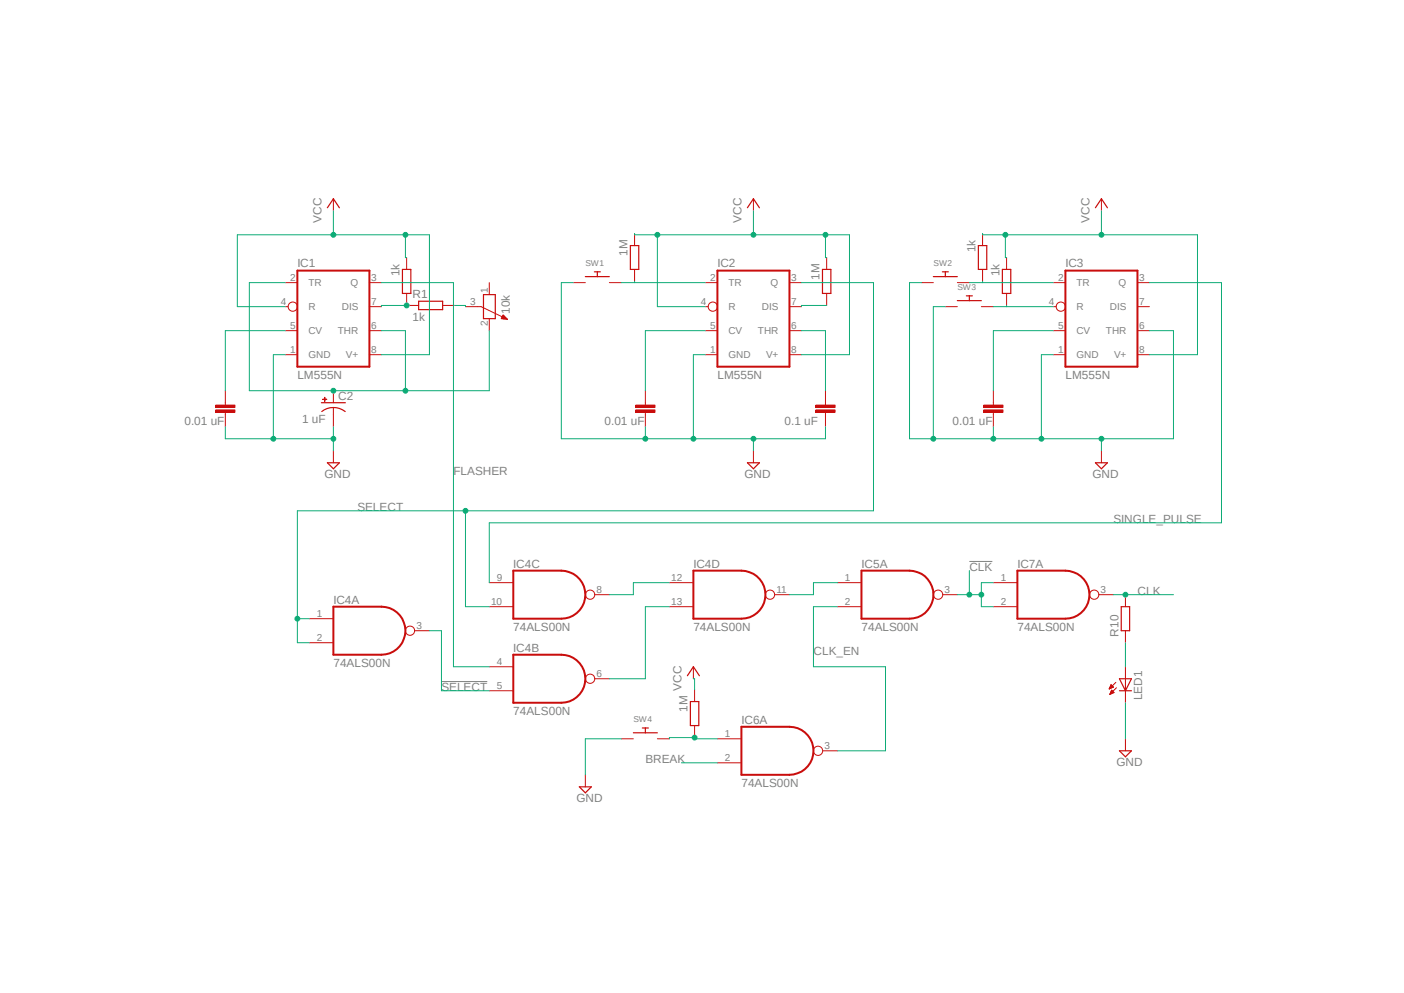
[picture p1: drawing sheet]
<svg xmlns="http://www.w3.org/2000/svg" width="297mm" height="210mm" viewBox="0 0 297 210" stroke-linecap="round" stroke-linejoin="round" font-family="sans-serif">
<path d="M38.4 39.7l220.2 130.5M258.6 39.7l-220.2 130.5" fill="none" stroke="#fff" stroke-width=".21"/>
<path d="M205.1 118.7h4.8M93.4 144.1h9.7" fill="none" stroke="#808080" stroke-width=".21"/>
<path d="M62.9 57.2h15.2v20.4h-15.2z" fill="none" stroke="#c90d0c" stroke-width=".42"/>
<g fill="none" stroke="#c90d0c" stroke-width=".21">
<path d="M60.4 59.8h2.5M70.5 42v2.6M78.1 59.8h2.6M60.4 64.9h.5M60.4 69.9h2.5M60.4 75h2.5M78.1 64.9h2.6M78.1 69.9h2.6M78.1 75h2.6M47.7 85.2v.5M47.7 87.2v.5M70.5 95.3v2.6"/>
<circle cx="61.9" cy="64.9" r=".98"/>
</g>
<path d="M69.3 43.9l1.2-1.9 1.3 1.9M69.3 97.9h2.5l-1.3 1.2z" fill="none" stroke="#c90d0c" stroke-width=".25"/>
<path d="M45.6 86.7h4.1v.5h-4.1z" fill-rule="evenodd" fill="#c90d0c"/>
<path d="M45.6 86.7h4.1v.5h-4.1z" fill="none" stroke="#c90d0c" stroke-width=".21"/>
<path d="M45.6 85.7h4.1v.5h-4.1z" fill-rule="evenodd" fill="#c90d0c"/>
<path d="M45.6 85.7h4.1v.5h-4.1zM47.7 82.6v2.6M47.7 87.7v2.6M70.5 86.2v1.5" fill="none" stroke="#c90d0c" stroke-width=".21"/>
<path d="M68 85.2h5.1M68.1 87a4 4 0 0 1 4.9 0" fill="none" stroke="#c90d0c" stroke-width=".25"/>
<path d="M68.3 84.4l.8 .1z" fill-rule="evenodd" fill="#c90d0c"/>
<path d="M68.3 84.4l.8 .1z" fill="none" stroke="#c90d0c" stroke-width=".21"/>
<path d="M68.7 84v.9z" fill-rule="evenodd" fill="#c90d0c"/>
<g fill="none" stroke="#c90d0c" stroke-width=".21">
<path d="M86 54.5v2.5M103.5 59.8v2.5M149.2 59.8h2.6M159.4 42v2.6M167 59.8h2.5M86 62.1v2.5h2.6M93.6 64.6h2.6M98.5 64.9h3.3l5.5 2.6-1.3-.1 .4-.8 1 1M103.5 67.4v2.5M106.1 67.4h1M106.1 67.3h1M106.2 67.2h.8"/>
<path d="M106.2 67.1h.7M106.3 67h.5M106.3 66.9h.4M106.3 66.8h.3M106.4 66.7h.2M106.4 67.4h.8M149.2 64.9h.6M149.2 69.9h2.6M149.2 75h2.6M167 64.9h2.5M167 69.9h2.5M167 75h2.5"/>
<path d="M68.7 84v.9zM70.5 82.6v2.6M70.5 87.7v2.6M136.5 85.2v.5M136.5 87.2v.5M159.4 95.3v2.6"/>
<circle cx="150.8" cy="64.9" r=".98"/>
</g>
<path d="M85.1 57h1.8v5.1h-1.8zM158.1 43.9l1.3-1.9 1.3 1.9M88.6 63.7h5v1.8h-5zM102.3 62.3h2.5v5.1h-2.5zM158.1 97.9h2.6l-1.3 1.2z" fill="none" stroke="#c90d0c" stroke-width=".25"/>
<path d="M151.8 57.2h15.2v20.4h-15.2z" fill="none" stroke="#c90d0c" stroke-width=".42"/>
<path d="M134.5 86.7h4.1v.5h-4.1z" fill-rule="evenodd" fill="#c90d0c"/>
<path d="M134.5 86.7h4.1v.5h-4.1z" fill="none" stroke="#c90d0c" stroke-width=".21"/>
<path d="M134.5 85.7h4.1v.5h-4.1z" fill-rule="evenodd" fill="#c90d0c"/>
<path d="M121.3 59.8h2.5M128.9 59.8h2.5M134.2 49.4v2.5M134.2 57v2.5M174.9 54.5v2.5M174.9 62.1v2.5M134.5 85.7h4.1v.5h-4.1zM136.5 82.6v2.6M136.5 87.7v2.6M174.6 85.2v.5M174.6 87.2v.5" fill="none" stroke="#c90d0c" stroke-width=".21"/>
<path d="M123.8 58.5h5.1M125.7 57.5h1.3M126.4 57.5v1M133.3 51.9h1.8v5.1h-1.8zM174 57h1.8v5.1h-1.8z" fill="none" stroke="#c90d0c" stroke-width=".25"/>
<path d="M172.6 86.7h4.1v.5h-4.1z" fill-rule="evenodd" fill="#c90d0c"/>
<path d="M172.6 86.7h4.1v.5h-4.1z" fill="none" stroke="#c90d0c" stroke-width=".21"/>
<path d="M172.6 85.7h4.1v.5h-4.1z" fill-rule="evenodd" fill="#c90d0c"/>
<g fill="none" stroke="#c90d0c" stroke-width=".21">
<path d="M222.8 59.8h2.6M233 42v2.6M240.6 59.8h2.6M222.8 64.9h.6M222.8 69.9h2.6M222.8 75h2.6M240.6 64.9h2.6M240.6 69.9h2.6M240.6 75h2.6M172.6 85.7h4.1v.5h-4.1zM174.6 82.6v2.6M174.6 87.7v2.6"/>
<path d="M210.1 85.2v.5M210.1 87.2v.5M233 95.3v2.6"/>
<circle cx="224.4" cy="64.9" r=".98"/>
</g>
<path d="M225.4 57.2h15.2v20.4h-15.2z" fill="none" stroke="#c90d0c" stroke-width=".42"/>
<path d="M231.7 43.9l1.3-1.9 1.3 1.9M231.7 97.9h2.6l-1.3 1.2z" fill="none" stroke="#c90d0c" stroke-width=".25"/>
<path d="M208.1 86.7h4.1v.5h-4.1z" fill-rule="evenodd" fill="#c90d0c"/>
<path d="M208.1 86.7h4.1v.5h-4.1z" fill="none" stroke="#c90d0c" stroke-width=".21"/>
<path d="M208.1 85.7h4.1v.5h-4.1z" fill-rule="evenodd" fill="#c90d0c"/>
<g fill="none" stroke="#c90d0c" stroke-width=".21">
<path d="M194.9 59.8h2.5M202.5 59.8h2.6M207.9 49.4v2.5M207.9 57v2.5M212.9 54.5v2.5M200 64.9h2.5M207.6 64.9h2.5M212.9 62.1v2.5M208.1 85.7h4.1v.5h-4.1zM210.1 82.6v2.6M210.1 87.7v2.6M65.4 130.9h5.1"/>
<path d="M65.4 135.9h5.1M87.7 133.4h3.1M103.5 123.2h5.1M103.5 128.3h5.1M125.8 125.8h3.1M141.6 123.2h5.1M141.6 128.3h5.1M163.9 125.8h3.1M177.2 123.2h5M177.2 128.3h5M199.4 125.8h3.1M210.1 123.2h5.1"/>
<path d="M210.1 128.3h5.1M232.5 125.8h3M238.1 125.8v2.5M238.1 133.4v2.5M103.5 141h5.1M103.5 146.1h5.1M125.8 143.6h3.1M131.4 156.3h2.6M139.1 156.3h2.5M146.7 141v2.6M146.9 145.8v2.6M146.9 153.5v2.5"/>
<path d="M151.8 156.3h5M174.1 158.8h3.1M234.7 145.7h.1M234.7 145.6h.2M234.7 145.5h.4M234.8 145.4h.5M234.8 146.9h.1M234.8 145.3h.7M234.8 146.8h.2M234.9 145.2h.6M234.9 146.6h.3M234.9 145.2h.5"/>
<path d="M234.9 146.6h.6M234.9 145.1h.4M234.9 146.5h.7M235 145h.2M235 144.9h.1M235 146.4h.6M235 146.3h.5M235.1 146.2h.3M235.1 146.1h.2M235.1 146h.1M235.2 146l.5 .5-.9 .4zM235.5 145.3l-.5-.5-.3 .9"/>
<path d="M235.5 145.3l-.8 .4M236.1 144.3l-1.4 1.4M236.2 145.5l-1.4 1.4M238.1 141v7.6M238.1 156.3v2.5M123.8 163.9v2.5M151.8 161.3h5"/>
<circle cx="86.7" cy="133.4" r=".98"/>
<circle cx="124.8" cy="125.8" r=".98"/>
<circle cx="162.9" cy="125.8" r=".98"/>
<circle cx="198.5" cy="125.8" r=".98"/>
<circle cx="231.5" cy="125.8" r=".98"/>
<circle cx="124.8" cy="143.6" r=".98"/>
<circle cx="173.1" cy="158.8" r=".98"/>
</g>
<g fill="none" stroke="#c90d0c" stroke-width=".25">
<path d="M197.4 58.5h5.1M199.3 57.5h1.3M200 57.5v1M207 51.9h1.7v5.1h-1.7zM212 57h1.8v5.1h-1.8zM202.5 63.6h5.1M204.4 62.6h1.3M205.1 62.6v1M237.2 128.3h1.8v5.1h-1.8zM134 155h5.1M135.9 154h1.3M136.5 154v1"/>
<path d="M145.4 142.9l1.3-1.9 1.3 1.9M146 148.4h1.8v5.1h-1.8zM236.8 143.6h2.6l-1.3 2.5zM236.8 146.1h2.6M236.8 158.8h2.6l-1.3 1.3zM122.6 166.4h2.5l-1.3 1.3z"/>
</g>
<path d="M70.5 128.3h10.2a5.1 5.1 0 0 1 5.1 5.1 5.1 5.1 0 0 1-5.1 5.1h-10.2zM108.6 138.5h10.1a5.1 5.1 0 0 1 5.1 5.1 5.1 5.1 0 0 1-5.1 5h-10.1zM108.6 120.7h10.1a5.1 5.1 0 0 1 5.1 5.1 5.1 5.1 0 0 1-5.1 5.1h-10.1zM146.7 120.7h10.1a5.1 5.1 0 0 1 5.1 5.1 5.1 5.1 0 0 1-5.1 5.1h-10.1zM182.2 120.7h10.2a5.1 5.1 0 0 1 5 5.1 5.1 5.1 0 0 1-5 5.1h-10.2zM215.2 120.7h10.2a5.1 5.1 0 0 1 5.1 5.1 5.1 5.1 0 0 1-5.1 5.1h-10.2zM156.8 153.7h10.2a5.1 5.1 0 0 1 5.1 5.1 5.1 5.1 0 0 1-5.1 5.1h-10.2z" fill="none" stroke="#c90d0c" stroke-width=".42"/>
<path d="M70.5 44.6v5.1M60.4 64.9h-10.2v-15.2h40.6v25.3h-10.1" fill="none" stroke="#0dab76" stroke-width=".21"/>
<circle cx="70.5" cy="49.7" r=".51" fill="#0dab76"/>
<g fill="none" stroke="#0dab76" stroke-width=".21">
<path d="M85.8 49.7v4.8h.2"/>
<circle cx="70.5" cy="49.7" r=".51"/>
</g>
<circle cx="85.8" cy="49.7" r=".51" fill="#0dab76"/>
<g fill="none" stroke="#0dab76" stroke-width=".21">
<path d="M159.4 44.6v5.1M149.2 64.9h-10.1v-15.2h40.6v25.3h-10.2"/>
<circle cx="85.8" cy="49.7" r=".51"/>
</g>
<circle cx="159.4" cy="49.7" r=".51" fill="#0dab76"/>
<g fill="none" stroke="#0dab76" stroke-width=".21">
<path d="M174.6 49.7v4.8h.3"/>
<circle cx="159.4" cy="49.7" r=".51"/>
</g>
<circle cx="174.6" cy="49.7" r=".51" fill="#0dab76"/>
<g fill="none" stroke="#0dab76" stroke-width=".21">
<path d="M134.2 49.4v.3h4.9"/>
<circle cx="174.6" cy="49.7" r=".51"/>
</g>
<circle cx="139.1" cy="49.7" r=".51" fill="#0dab76"/>
<g fill="none" stroke="#0dab76" stroke-width=".21">
<path d="M207.9 49.7h4.8M233 44.6v5.1h20.3v25.3h-10.1"/>
<circle cx="139.1" cy="49.7" r=".51"/>
</g>
<circle cx="233" cy="49.7" r=".51" fill="#0dab76"/>
<g fill="none" stroke="#0dab76" stroke-width=".21">
<path d="M207.9 49.4v.3M233 49.7h-20.3v4.8h.2"/>
<circle cx="233" cy="49.7" r=".51"/>
</g>
<circle cx="212.7" cy="49.7" r=".51" fill="#0dab76"/>
<g fill="none" stroke="#0dab76" stroke-width=".21">
<path d="M60.4 59.8h-7.7v22.8h17.8M60.4 69.9h-12.7v12.7M103.5 69.9v12.7h-17.7M146.7 143.6h.2v2.2"/>
<circle cx="212.7" cy="49.7" r=".51"/>
</g>
<circle cx="70.5" cy="82.6" r=".51" fill="#0dab76"/>
<g fill="none" stroke="#0dab76" stroke-width=".21">
<path d="M80.7 69.9h5.1v12.7h-15.3"/>
<circle cx="70.5" cy="82.6" r=".51"/>
</g>
<circle cx="85.8" cy="82.6" r=".51" fill="#0dab76"/>
<g fill="none" stroke="#0dab76" stroke-width=".21">
<path d="M60.4 75h-2.6v17.8h12.7M70.5 90.3v5"/>
<circle cx="85.8" cy="82.6" r=".51"/>
</g>
<circle cx="70.5" cy="92.8" r=".51" fill="#0dab76"/>
<g fill="none" stroke="#0dab76" stroke-width=".21">
<path d="M47.7 90.3v2.5h10.1"/>
<circle cx="70.5" cy="92.8" r=".51"/>
</g>
<circle cx="57.8" cy="92.8" r=".51" fill="#0dab76"/>
<g fill="none" stroke="#0dab76" stroke-width=".21">
<path d="M149.2 75h-2.5v17.8M136.5 90.3v2.5h22.9v2.5"/>
<circle cx="57.8" cy="92.8" r=".51"/>
</g>
<circle cx="146.7" cy="92.8" r=".51" fill="#0dab76"/>
<g fill="none" stroke="#0dab76" stroke-width=".21">
<path d="M121.3 59.8h-2.6v33h17.8"/>
<circle cx="146.7" cy="92.8" r=".51"/>
</g>
<circle cx="136.5" cy="92.8" r=".51" fill="#0dab76"/>
<g fill="none" stroke="#0dab76" stroke-width=".21">
<path d="M174.6 90.3v2.5h-15.2"/>
<circle cx="136.5" cy="92.8" r=".51"/>
</g>
<circle cx="159.4" cy="92.8" r=".51" fill="#0dab76"/>
<g fill="none" stroke="#0dab76" stroke-width=".21">
<path d="M222.8 75h-2.5v17.8M210.1 90.3v2.5h22.9v2.5"/>
<circle cx="159.4" cy="92.8" r=".51"/>
</g>
<circle cx="220.3" cy="92.8" r=".51" fill="#0dab76"/>
<g fill="none" stroke="#0dab76" stroke-width=".21">
<path d="M194.9 59.8h-2.5v33h5"/>
<circle cx="220.3" cy="92.8" r=".51"/>
</g>
<circle cx="210.1" cy="92.8" r=".51" fill="#0dab76"/>
<g fill="none" stroke="#0dab76" stroke-width=".21">
<path d="M197.4 92.8h12.7M233 92.8h15.2"/>
<circle cx="210.1" cy="92.8" r=".51"/>
</g>
<circle cx="233" cy="92.8" r=".51" fill="#0dab76"/>
<g fill="none" stroke="#0dab76" stroke-width=".21">
<path d="M200 64.9h-2.6v27.9"/>
<circle cx="233" cy="92.8" r=".51"/>
</g>
<circle cx="197.4" cy="92.8" r=".51" fill="#0dab76"/>
<g fill="none" stroke="#0dab76" stroke-width=".21">
<path d="M86 64.6h-5.3v.3M96.2 64.6h2.3v.3M243.2 69.9h5v22.9M131.4 156.3h-7.6v7.6M238.1 148.6v7.7"/>
<circle cx="197.4" cy="92.8" r=".51"/>
</g>
<circle cx="86" cy="64.6" r=".51" fill="#0dab76"/>
<g fill="none" stroke="#0dab76" stroke-width=".21">
<path d="M131.4 59.8h17.8M134.2 59.5v.3M169.5 59.8h15.3v48.2h-121.9v27.9M205.1 59.8h17.7M207.9 59.5v.3M149.2 69.9h-12.7v12.7M169.5 69.9h5.1v12.7M174.9 64.6h-5.4v.3M210.1 64.9h12.7M212.9 64.6v.3M222.8 69.9h-12.7v12.7M62.9 130.9h2.5"/>
<circle cx="86" cy="64.6" r=".51"/>
</g>
<circle cx="62.9" cy="130.9" r=".51" fill="#0dab76"/>
<g fill="none" stroke="#0dab76" stroke-width=".21">
<path d="M98.5 108v20.3h5M62.9 135.9h2.5"/>
<circle cx="62.9" cy="130.9" r=".51"/>
</g>
<circle cx="98.5" cy="108" r=".51" fill="#0dab76"/>
<g fill="none" stroke="#0dab76" stroke-width=".21">
<path d="M80.7 59.8h15.2v81.2h7.6M243.2 59.8h15.2v50.8h-154.9v12.6M90.8 133.4h2.6v12.7h10.1M141.6 123.2h-7.6v2.6h-5.1M141.6 128.3h-5.1v15.3h-7.6M177.2 128.3h-5.1v12.7h15.2v17.8h-10.1M177.2 123.2h-5.1v2.6h-5.1M202.5 125.8h5.1M210.1 123.2h-2.5v5.1"/>
<circle cx="98.5" cy="108" r=".51"/>
</g>
<circle cx="207.6" cy="125.8" r=".51" fill="#0dab76"/>
<g fill="none" stroke="#0dab76" stroke-width=".21">
<path d="M205.1 120.7v5.1M207.6 128.3h2.5"/>
<circle cx="207.6" cy="125.8" r=".51"/>
</g>
<circle cx="205.1" cy="125.8" r=".51" fill="#0dab76"/>
<g fill="none" stroke="#0dab76" stroke-width=".21">
<path d="M235.5 125.8h12.7"/>
<circle cx="205.1" cy="125.8" r=".51"/>
</g>
<circle cx="238.1" cy="125.8" r=".51" fill="#0dab76"/>
<g fill="none" stroke="#0dab76" stroke-width=".21">
<path d="M141.6 156.3v-.3h5.3v.3h4.9"/>
<circle cx="238.1" cy="125.8" r=".51"/>
</g>
<circle cx="146.9" cy="156" r=".51" fill="#0dab76"/>
<g fill="none" stroke="#0dab76" stroke-width=".21">
<path d="M238.1 135.9v5.1M144.1 161.3h7.7"/>
<circle cx="146.9" cy="156" r=".51"/>
</g>
<g font-size="2.5" fill="#808080">
<text x="68" y="47.1" transform="rotate(-90 68 47.1)">VCC</text>
<text x="156.8" y="47.1" transform="rotate(-90 156.8 47.1)">VCC</text>
<text x="230.5" y="47.1" transform="rotate(-90 230.5 47.1)">VCC</text>
<text x="206.3" y="53.3" transform="rotate(-90 206.3 53.3)">1k</text>
<text x="62.9" y="56.5">IC1</text>
<text x="84.5" y="58.4" transform="rotate(-90 84.5 58.4)">1k</text>
<text x="132.7" y="54.1" transform="rotate(-90 132.7 54.1)">1M</text>
<text x="151.8" y="56.5">IC2</text>
<text x="173.4" y="59.2" transform="rotate(-90 173.4 59.2)">1M</text>
<text x="211.4" y="58.4" transform="rotate(-90 211.4 58.4)">1k</text>
<text x="225.4" y="56.5">IC3</text>
<text x="87.3" y="63.1">R1</text>
<text x="87.3" y="67.9">1k</text>
<text x="107.8" y="66.4" transform="rotate(-90 107.8 66.4)">10k</text>
<text x="62.9" y="80.2">LM555N</text>
<text x="151.8" y="80.2">LM555N</text>
<text x="225.4" y="80.2">LM555N</text>
<text x="39" y="89.9">0.01 uF</text>
<text x="63.9" y="89.4">1 uF</text>
<text x="71.5" y="84.5">C2</text>
<text x="127.9" y="89.9">0.01 uF</text>
<text x="166" y="89.9">0.1 uF</text>
<text x="201.5" y="89.9">0.01 uF</text>
<text x="68.6" y="101.1">GND</text>
<text x="95.9" y="100.4">FLASHER</text>
<text x="157.5" y="101.1">GND</text>
<text x="231.1" y="101.1">GND</text>
<text x="75.6" y="108">SELECT</text>
<text x="235.5" y="110.6">SINGLE_PULSE</text>
<text x="108.6" y="120.1">IC4C</text>
<text x="146.7" y="120.1">IC4D</text>
<text x="182.2" y="120.1">IC5A</text>
<text x="205.1" y="120.7">CLK</text>
<text x="215.2" y="120.1">IC7A</text>
<text x="240.6" y="125.8">CLK</text>
<text x="70.5" y="127.7">IC4A</text>
<text x="108.6" y="133.4">74ALS00N</text>
<text x="108.6" y="137.8">IC4B</text>
<text x="146.7" y="133.4">74ALS00N</text>
<text x="182.2" y="133.4">74ALS00N</text>
<text x="215.2" y="133.4">74ALS00N</text>
<text x="236.6" y="134.7" transform="rotate(-90 236.6 134.7)">R10</text>
<text x="70.5" y="141">74ALS00N</text>
<text x="172.1" y="138.5">CLK_EN</text>
<text x="93.4" y="146.1">SELECT</text>
<text x="144.1" y="146.1" transform="rotate(-90 144.1 146.1)">VCC</text>
<text x="241.6" y="148.1" transform="rotate(-90 241.6 148.1)">LED1</text>
<text x="108.6" y="151.2">74ALS00N</text>
<text x="145.4" y="150.6" transform="rotate(-90 145.4 150.6)">1M</text>
<text x="156.8" y="153.1">IC6A</text>
<text x="136.5" y="161.3">BREAK</text>
<text x="236.2" y="162">GND</text>
<text x="156.8" y="166.4">74ALS00N</text>
<text x="121.9" y="169.6">GND</text>
</g>
<g font-size="2.1" fill="#808080">
<text x="61.4" y="59.4">2</text>
<text x="78.5" y="59.4">3</text>
<text x="150.2" y="59.4">2</text>
<text x="167.3" y="59.4">3</text>
<text x="223.9" y="59.4">2</text>
<text x="241" y="59.4">3</text>
<text x="59.4" y="64.5">4</text>
<text x="65.2" y="60.5">TR</text>
<text x="65.2" y="65.6">R</text>
<text x="72.3" y="65.6">DIS</text>
<text x="74.2" y="60.5">Q</text>
<text x="78.5" y="64.5">7</text>
<text x="99.4" y="64.5">3</text>
<text x="103.2" y="62" transform="rotate(-90 103.2 62)">1</text>
<text x="148.3" y="64.5">4</text>
<text x="154.1" y="60.5">TR</text>
<text x="154.1" y="65.6">R</text>
<text x="161.2" y="65.6">DIS</text>
<text x="163" y="60.5">Q</text>
<text x="167.3" y="64.5">7</text>
<text x="221.9" y="64.5">4</text>
<text x="227.7" y="60.5">TR</text>
<text x="227.7" y="65.6">R</text>
<text x="234.8" y="65.6">DIS</text>
<text x="236.6" y="60.5">Q</text>
<text x="241" y="64.5">7</text>
<text x="61.4" y="69.6">5</text>
<text x="65.2" y="70.7">CV</text>
<text x="71.5" y="70.7">THR</text>
<text x="78.5" y="69.6">6</text>
<text x="103.2" y="69" transform="rotate(-90 103.2 69)">2</text>
<text x="150.2" y="69.6">5</text>
<text x="154.1" y="70.7">CV</text>
<text x="160.3" y="70.7">THR</text>
<text x="167.3" y="69.6">6</text>
<text x="223.9" y="69.6">5</text>
<text x="227.7" y="70.7">CV</text>
<text x="233.9" y="70.7">THR</text>
<text x="241" y="69.6">6</text>
<text x="61.4" y="74.7">1</text>
<text x="65.2" y="75.8">GND</text>
<text x="73.2" y="75.8">V+</text>
<text x="78.5" y="74.7">8</text>
<text x="150.2" y="74.7">1</text>
<text x="154.1" y="75.8">GND</text>
<text x="162.1" y="75.8">V+</text>
<text x="167.3" y="74.7">8</text>
<text x="223.9" y="74.7">1</text>
<text x="227.7" y="75.8">GND</text>
<text x="235.7" y="75.8">V+</text>
<text x="241" y="74.7">8</text>
<text x="105.1" y="122.9">9</text>
<text x="126.2" y="125.4">8</text>
<text x="142" y="122.9">12</text>
<text x="164.3" y="125.4">11</text>
<text x="178.7" y="122.9">1</text>
<text x="199.8" y="125.4">3</text>
<text x="211.7" y="122.9">1</text>
<text x="232.8" y="125.4">3</text>
<text x="67" y="130.5">1</text>
<text x="103.9" y="128">10</text>
<text x="142" y="128">13</text>
<text x="178.7" y="128">2</text>
<text x="211.7" y="128">2</text>
<text x="67" y="135.6">2</text>
<text x="88.1" y="133.1">3</text>
<text x="105.1" y="140.7">4</text>
<text x="126.2" y="143.2">6</text>
<text x="105.1" y="145.8">5</text>
<text x="153.3" y="155.9">1</text>
<text x="153.3" y="161">2</text>
<text x="174.4" y="158.4">3</text>
</g>
<g font-size="1.8" fill="#808080">
<text x="123.8" y="56.3">SW1</text>
<text x="197.5" y="56.3">SW2</text>
<text x="202.5" y="61.3">SW3</text>
<text x="134" y="152.7">SW4</text>
</g>
</svg>
